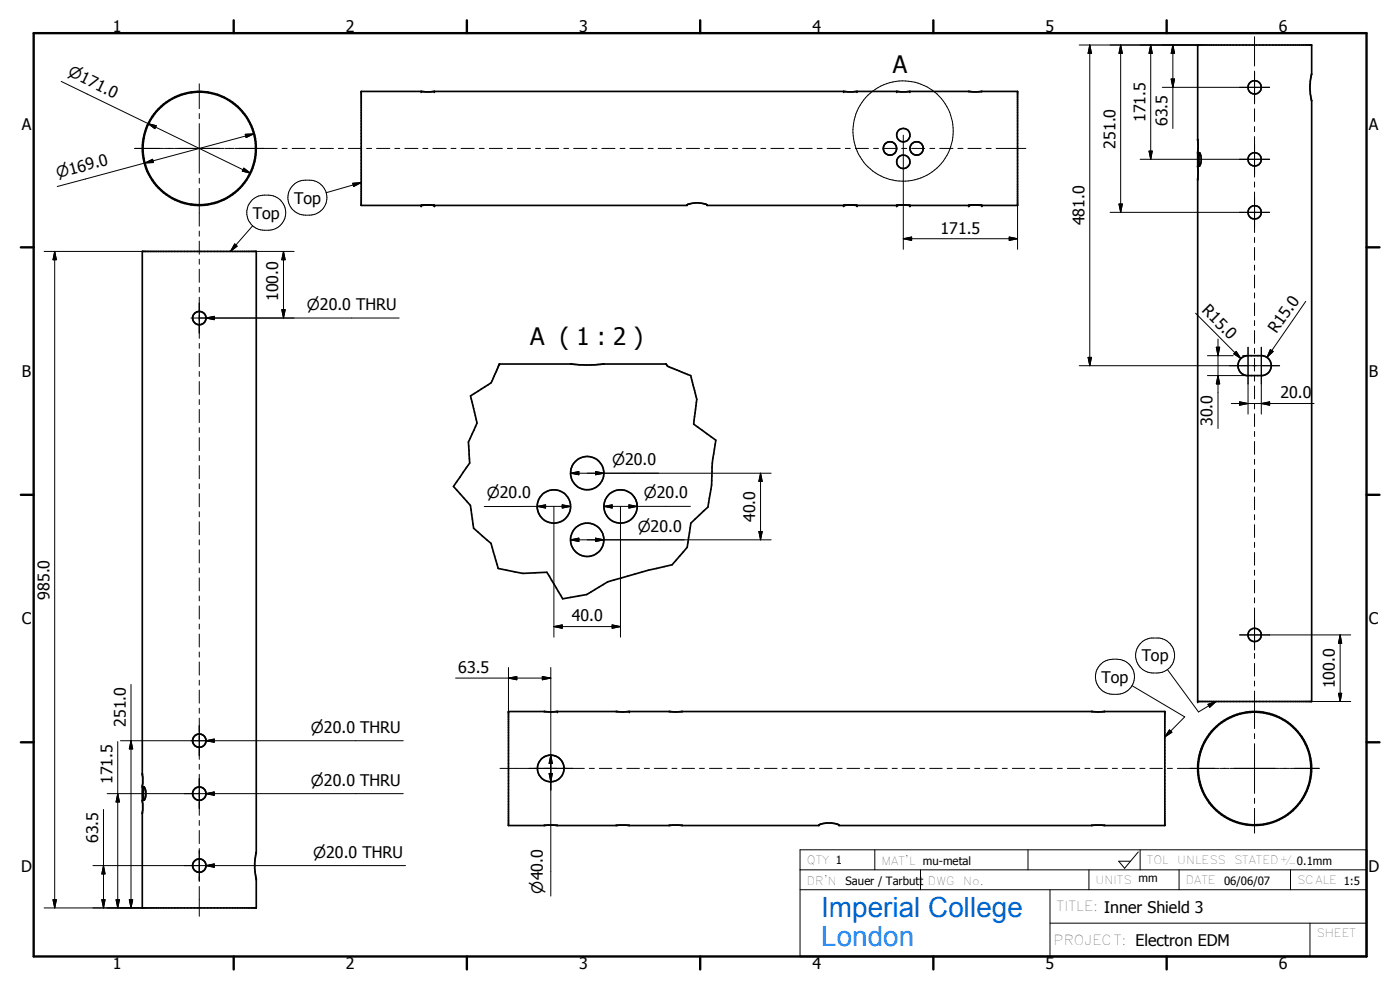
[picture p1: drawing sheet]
<svg xmlns="http://www.w3.org/2000/svg" width="420mm" height="297mm" viewBox="0 0 420 297" stroke-linecap="round" stroke-linejoin="round" font-family="sans-serif">
<g fill="none" stroke="#000" stroke-width=".51">
<path d="M359.4 13.5h34.2v8.7l-.5 3.2 .2 3 .3 1.8v180.3h-34.2zM108.4 27.4h197v34.2h-93.2a1.02 1.02 0 0 0-1.2-.5l-1.4-.2-1.9 .1a1.52 1.52 0 0 0-1.5 .6h-97.8zM359.9 49.7h.1M359.9 45.9h.1M360 45.8l-.3 1.2 .3 2.8M360 45.8l-.2 .1-.2 .9v2.4l.4 .6M360 45.8a4 4 0 0 1 0 4M42.7 75.4h34.2v180.4l-.5 3.2 .2 2.9 .3 1.8v8.7h-34.2zM149.8 109.3l21.7-.1 5.5 .3 4-.3h18.9a2.35 2.35 0 0 0 2 1.3l5.4 2.2 1.8 7.1-.9 7.5 6.6 4.8a58.8 58.8 0 0 0-1.2 13.4l-1.1 6.6-5.2 4.9-1.1 7.2-4.5 5.3-7.1 1.6-8.2 2.3a16.3 16.3 0 0 0-7.9 3.5l-2.4 1.5-7.2 1.3-4.8-8-7.2 .3-7.4-1.4-2.1-7.6-5.3-4.5-.9-6.9-5.1-5.6 4.9-7.1-.4-6.3 2.6-5.7-2-8.1 5.3-3.4a4.3 4.3 0 0 0 1.8-2.5zM372.4 107.6l1.7-.9h4.8a3 3 0 0 1 2.6 3 3 3 0 0 1-2.6 3h-4.8a3 3 0 0 1-2.4-2 3 3 0 0 1 .7-3.1zM152.6 213.5h197v34.2h-97.8l-.6-.5-1.6-.3-2.6 .2-1.1 .3-.1 .3h-93.2zM43.1 236.1a3.2 3.2 0 0 1 0 4l-.3-1.2 .1-2z"/>
<path d="M43.3 236.2l-.3 1.2 .3 2.7M163.3 247.6v.1M167.3 247.6v.1M184.9 247.6v.1M188.9 247.6v.1M200.8 247.6v.1M204.8 247.6v.1M327.6 247.6v.1M331.5 247.6l.1 .1M410.1 255v32h-170"/>
<circle cx="376.5" cy="26.2" r="1.99"/>
<circle cx="59.8" cy="44.5" r="17.1"/>
<circle cx="59.8" cy="44.5" r="16.9"/>
<circle cx="267.1" cy="44.5" r="2.01"/>
<circle cx="271.1" cy="40.5" r="2.01"/>
<circle cx="271.1" cy="48.5" r="2.01"/>
<circle cx="275.1" cy="44.5" r="2"/>
<circle cx="376.5" cy="47.8" r="1.99"/>
<circle cx="376.5" cy="63.7" r="1.99"/>
<circle cx="59.8" cy="95.4" r="1.98"/>
<circle cx="166.2" cy="152" r="5"/>
<circle cx="176.2" cy="142" r="5"/>
<circle cx="186.2" cy="152" r="5"/>
<circle cx="176.2" cy="162" r="5"/>
<circle cx="376.5" cy="190.5" r="1.99"/>
<circle cx="59.8" cy="238.1" r="2"/>
<circle cx="59.8" cy="222.2" r="2.01"/>
<circle cx="165.3" cy="230.6" r="4"/>
<circle cx="376.5" cy="230.6" r="17.1"/>
<circle cx="376.5" cy="230.6" r="16.9"/>
<circle cx="59.8" cy="259.7" r="2.01"/>
</g>
<g fill="#000">
<circle cx="359.4" cy="13.5" r=".25"/>
<circle cx="126.4" cy="27.4" r=".25"/>
<circle cx="130.4" cy="27.4" r=".25"/>
<circle cx="253.2" cy="27.4" r=".25"/>
<circle cx="257.2" cy="27.4" r=".25"/>
<circle cx="269.1" cy="27.4" r=".25"/>
<circle cx="273.1" cy="27.4" r=".25"/>
<circle cx="359.4" cy="41.8" r=".25"/>
<circle cx="359.4" cy="53.8" r=".25"/>
<circle cx="359.4" cy="49.8" r=".25"/>
<circle cx="359.4" cy="45.8" r=".25"/>
<circle cx="126.4" cy="61.6" r=".25"/>
<circle cx="130.4" cy="61.6" r=".25"/>
<circle cx="253.2" cy="61.6" r=".25"/>
<circle cx="257.2" cy="61.6" r=".25"/>
<circle cx="269.1" cy="61.6" r=".25"/>
<circle cx="273.1" cy="61.6" r=".25"/>
<circle cx="290.7" cy="61.6" r=".25"/>
<circle cx="290.8" cy="61.6" r=".25"/>
<circle cx="294.7" cy="61.6" r=".25"/>
<circle cx="149.9" cy="109.2" r=".25"/>
<circle cx="152.6" cy="213.5" r=".25"/>
<circle cx="167.3" cy="213.5" r=".25"/>
<circle cx="188.9" cy="213.5" r=".25"/>
<circle cx="349.6" cy="213.5" r=".25"/>
<circle cx="359.4" cy="210.5" r=".25"/>
<circle cx="76.9" cy="263.7" r=".25"/>
</g>
<g fill="none" stroke="#000" stroke-width=".71">
<path d="M10.1 9.9h400v277.1h-400zM70.1 6.1v3.8M140.1 6.1v3.8M210.1 6.1v3.8M280.1 6.1v3.8M350.1 6.1v3.8M6.3 74.2h3.8M410.1 74.2h3.9M6.3 148.5h3.8M410.1 148.5h3.9M6.3 222.7h3.8M410.1 222.7h3.9"/>
<path d="M70.1 287v3.9M140.1 287v3.9M210.1 287v3.9M280.1 287v3.9M350.1 287v3.9"/>
</g>
<g fill="none" stroke="#000" stroke-width=".3">
<path d="M323.9 13.5h35.5M327.1 13.5l.5 2.5h-1.1zM327.1 13.5v96.2M336.3 13.5l.5 2.5h-1zM336.3 13.5v50.2M345.3 13.5l.5 2.5h-1zM345.3 13.5v34.3M352 13.5l.5 2.5h-1zM352 13.5v25.1M376.5 11v8.8M18.4 24.4l26 12.7M44.4 37.1l2.5 .6-.4 .9z"/>
<path d="M44.4 37.1l30.8 14.9M59.8 25.1v7.5M59.8 34.1v1.5M59.8 37.1v14.9M348.8 26.2h32.2M351.5 23.7h1l-.5 2.5zM376.5 21.3v9.9M376.5 32.6v3.8M376.5 38v1.5M40.4 44.5h8.7M43.5 48.9l2.3-1.1 .2 1zM43.5 48.9l-26.3 7.1"/>
<path d="M49.3 44.5h2.8M52.4 44.5h14.9M59.8 53.5v1.5M59.8 56.5v11.4M67.5 44.5h2.8M70.5 44.5h12.7M73.2 50.5l2 1.5-2.5-.7zM73.6 40.3l2.5-.1-2.2 1.1zM75.8 59.9a6.1 6.1 0 0 1 9.8 2.8 5.5 5.5 0 0 1-6.8 6.3 5.3 5.3 0 0 1-4.5-3.6 5.3 5.3 0 0 1 1.5-5.5zM76.1 40.2l-32.6 8.7M84.7 44.5h1.5M87.7 44.5h3.9"/>
<path d="M87.7 55.8a6.5 6.5 0 0 1 9.4 .4 5.4 5.4 0 0 1 .1 6 5.4 5.4 0 0 1-5.6 2.4 5.3 5.3 0 0 1-4.7-3.2 5.3 5.3 0 0 1 .8-5.6zM93.1 44.5h1.5M96.1 44.5h4M101.5 44.5h1.6M104.6 44.5h3.9M105.9 55l2.5-.2-2.3 1.2zM108.4 54.8l-10.5 3M110 44.5h1.5M113 44.5h4M118.5 44.5h1.5M121.5 44.5h3.9M126.9 44.5h1.5"/>
<path d="M129.9 44.5h4M135.4 44.5h1.5M138.4 44.5h3.9M143.8 44.5h1.5M146.8 44.5h4M152.3 44.5h1.5M155.3 44.5h3.9M160.7 44.5h1.5M163.7 44.5h4M169.2 44.5h1.5M172.2 44.5h3.9M177.6 44.5h1.5"/>
<path d="M180.6 44.5h4M186.1 44.5h1.5M189 44.5h4M194.5 44.5h1.5M197.5 44.5h4M203 44.5h1.5M206 44.5h3.9M211.4 44.5h1.5M214.4 44.5h4M219.9 44.5h1.5M222.9 44.5h4M228.3 44.5h1.5"/>
<path d="M231.3 44.5h4M236.8 44.5h1.5M239.8 44.5h3.9M245.2 44.5h1.6M248.2 44.5h4M253.7 44.5h1.5M256.7 44.5h3.9M262.2 44.5h1.4M265.1 44.5h4M270.6 44.5h1.5M271.1 40.6v3.8M271.1 44.6v30.2"/>
<path d="M273.6 44.5h3.9M279.1 44.5h1.4M282 44.5h4M287.5 44.5h1.5M290.5 44.5h4M295.9 44.5h1.6M298.9 44.5h9M342.2 47.8h38.8M344.8 45.3h1l-.5 2.5zM376.5 41v12.1M376.5 54.6v1.5M376.5 57.6v12.2"/>
<path d="M13.2 75.4h29.5M16.4 75.4l.5 2.5h-1zM16.4 75.4v197M59.8 69.3v1.6M59.8 72.3v4M59.8 77.8v1.5M70.4 73.2l.8 .7-2 1.5zM75.9 67.7l-6.7 7.7M76.9 75.4h11.4M85.1 75.4l.5 2.5h-1zM85.1 75.4v20M271.1 71.6l2.5-.5v1z"/>
<path d="M271.1 71.6h34.3M302.9 71.1l2.5 .5-2.5 .5zM305.4 61.6v13.2M333.2 63.7h47.8M335.8 61.2h1l-.5 2.5zM376.5 71.2v1.6M376.5 74.3v3.8M376.5 79.5v1.6M57.3 95.4h62.5M59.8 80.8v3.9M59.8 86.2v1.5M59.8 89.2v12.3"/>
<path d="M61.8 95.4l2.5-.5v1zM84.6 92.9h1l-.5 2.5zM358.8 94l13.6 13.6M376.5 82.5v3.9M376.5 87.9v1.5M376.5 90.9v3.8M376.5 96.2v1.5M376.5 99.2v3.8M391.9 90.4l-11.7 16.8M59.8 103v1.5M59.8 106v4M59.8 111.5v1.4"/>
<path d="M59.8 114.5v3.9M59.8 119.9v1.5M323.9 109.7h60.1M326.5 107.2h1.1l-.5 2.5zM362.4 112.7h12M362.4 106.7h7.7M365 104.2h1l-.5 2.5zM365.5 112.7l.5 2.5h-1zM365.5 101.7v26.9M370.3 106.2l.7-.7 1.4 2.1zM372.9 106.7h1.5M374.6 104.2v20"/>
<path d="M376.5 104.5v1.5M376.5 107.5v3.8M376.5 112.8v1.5M376.5 115.8v3.9M378.5 104.2v20M381.2 104.9l.9 .6-1.9 1.7zM59.8 122.9v3.9M59.8 128.3v1.5M59.8 131.3v3.9M59.8 136.7v1.5M59.8 139.7v3.9M369.5 121.1h24.9"/>
<path d="M372 120.6l2.6 .5-2.6 .5zM376.5 121.2v1.5M376.5 124.2v3.8M376.5 129.5v1.5M376.5 132.5v3.8M376.5 137.8v1.5M378.5 121.1l2.5-.5v1zM59.8 145.2v1.4M59.8 148.1v4M59.8 153.5v1.6M59.8 156.5v3.9M161.2 151.9l2.5-.4v.9z"/>
<path d="M161.2 151.9h10M161.2 151.9l.3 1.6 .7 1.4M161.2 151.9l-15.9 .1M166.2 151.9v39.3M168.7 151.5l2.5 .4-2.5 .5zM171.2 142l2.5-.5v1zM171.2 142h60.2M178.7 141.5l2.6 .5-2.6 .5zM181.3 151.9l2.4-.4v.9zM181.3 151.9h25.9M186.2 151.9v39.3M188.8 151.5l2.4 .4-2.4 .5z"/>
<path d="M190.3 149l.8 1.9 .1 1M227.7 159.5h1.1l-.5 2.5zM228.3 142l.5 2.4h-1.1zM228.3 142v20M376.5 140.8v3.8M376.5 146.1v1.5M376.5 149.1v3.8M376.5 154.4v1.6M376.5 157.4v3.8M59.8 162v1.5M59.8 165v3.9M59.8 170.4v1.5"/>
<path d="M59.8 173.4v3.9M59.8 178.8v1.5M171.2 162l2.5-.5v1zM171.2 162h60.2M178.7 161.5l2.6 .5-2.6 .5zM376.5 162.7v1.6M376.5 165.8v3.8M376.5 171.1v1.5M376.5 174.1v3.8M376.5 179.4v1.5M59.8 181.8v3.9M59.8 187.2v1.5"/>
<path d="M59.8 190.2v3.9M59.8 195.6v1.5M59.8 198.6v4M166.2 188l2.5-.5v1zM166.2 188h20M183.7 187.5l2.5 .5-2.5 .5zM330.1 199.6a6.4 6.4 0 0 1 9.7 .8 5.4 5.4 0 0 1-.4 5.8 5.4 5.4 0 0 1-5.4 2.1 5.3 5.3 0 0 1-4.8-3.1 5.3 5.3 0 0 1 .9-5.6zM342.6 192.8l.8-.7a7.2 7.2 0 0 1 5.5-.4 5.3 5.3 0 0 1 3.4 6.4 5.3 5.3 0 0 1-6.2 3.8 5.3 5.3 0 0 1-4.9-3.3 5.3 5.3 0 0 1 1.4-5.8zM372 190.5h33.4M376.5 182.4v12.6M376.5 196v1.5M376.5 199.1v3.8"/>
<path d="M402.2 190.5l.5 2.5h-1zM402.2 190.5v20M39.3 205.4v67M59.8 204.1v1.5M59.8 207.1v3.9M59.8 212.5v1.5M59.8 215.5v12.3M136.7 203.5h28.6M152.6 203.5l2.5-.5v1zM152.6 200.3v13.2M162.8 203l2.5 .5-2.5 .5zM165.3 200.3v68.6"/>
<path d="M339.8 205.7l15.7 9.4-5.9 6M350.3 200.9l9.4 12.7 5.2-3.1M351 219l.7 .7-2.1 1.4zM362.5 211.3l2.4-.8-1.9 1.7zM376.5 204.3v1.6M376.5 207.3v11.3M393.6 210.5h11.8M401.7 208h1l-.5 2.5zM32.2 238.1h88.8M35.3 238.1l.5 2.5h-1zM35.3 222.5v49.9M36.1 222.2h84.9"/>
<path d="M39.3 222.2l.5 2.5h-1zM59.8 229.3v1.5M59.8 232.3v12.3M61.8 238.1l2.5-.5v1zM61.8 222.2l2.5-.5v1zM150.1 230.5h25.3M162.4 227.8a4 4 0 0 1 4.3-.9 4 4 0 0 1 2.6 3.6M164.8 232.1h1l-.5 2.5zM165.3 226.6l.5 2.5h-1zM176.9 230.5h1.5M179.9 230.5h3.7M185.1 230.5h1.5"/>
<path d="M188.1 230.5h3.8M193.4 230.5h1.5M196.4 230.5h3.8M201.7 230.5h1.4M204.7 230.5h3.7M209.9 230.5h1.5M212.9 230.5h3.8M218.2 230.5h1.5M221.2 230.5h3.7M226.4 230.5h1.5M229.4 230.5h3.8M234.7 230.5h1.5"/>
<path d="M237.7 230.5h3.8M243 230.5h1.5M245.9 230.5h3.8M251.2 230.5h1.5M254.2 230.5h3.8M259.5 230.5h1.5M262.5 230.5h3.8M267.7 230.5h1.6M270.8 230.5h3.7M276 230.5h1.5M279 230.5h3.8M284.3 230.5h1.5"/>
<path d="M287.3 230.5h3.7M292.5 230.5h1.5M295.6 230.5h3.7M300.8 230.5h1.5M303.8 230.5h3.7M309.1 230.5h1.4M312.1 230.5h3.7M317.3 230.5h1.5M320.3 230.5h3.7M325.6 230.5h1.5M328.6 230.5h3.7M333.8 230.5h1.6"/>
<path d="M336.8 230.5h3.8M342.1 230.5h1.5M345.1 230.5h3.8M350.3 230.5h1.6M353.3 230.5h12.5M366.1 230.5h2.7M369.1 230.5h14.9M376.5 220.1v1.5M376.5 223.1v14.9M376.5 239.5v1.5M384.2 230.5h2.8M387.3 230.5h8.6"/>
<path d="M27.9 259.7h93.8M31.1 259.7l.4 2.5h-.9zM31.1 242.9v29.5M59.8 246.2v1.4M59.8 249.2v3.9M59.8 254.6v9.9M61.8 259.7l2.5-.5v1zM262.5 255v6M308.5 255v6M341.6 255.6l-4.1 4.9-1.8-2.1h3.5M342.2 255v6M376.5 242.5v7.5"/>
<path d="M410.1 255h-170v32M13.2 272.4h29.5M15.9 270h1l-.5 2.4zM30.6 270h.9l-.4 2.4zM34.8 270h1l-.5 2.4zM38.8 270h1l-.5 2.4zM59.8 266v8.9M240.1 261h170M240.1 267h170M276.3 261v6M315.1 277h95M315.1 267v20"/>
<path d="M326.8 261v6M353.9 261v6M387.3 261v6M393.1 277v10"/>
<circle cx="271" cy="39.3" r="15"/>
</g>
<g fill="#000">
<path d="M327.1 13.5l.5 2.5h-1.1zM336.3 13.5l.5 2.5h-1zM345.3 13.5l.5 2.5h-1zM352 13.5l.5 2.5h-1zM44.4 37.1l2.5 .6-.4 .9zM351.5 23.7h1l-.5 2.5zM43.5 48.9l2.3-1.1 .2 1zM73.2 50.5l2 1.5-2.5-.7zM73.6 40.3l2.5-.1-2.2 1.1zM105.9 55l2.5-.2-2.3 1.2zM344.8 45.3h1l-.5 2.5zM16.4 75.4l.5 2.5h-1z"/>
<path d="M70.4 73.2l.8 .7-2 1.5zM85.1 75.4l.5 2.5h-1zM271.1 71.6l2.5-.5v1zM302.9 71.1l2.5 .5-2.5 .5zM335.8 61.2h1l-.5 2.5zM61.8 95.4l2.5-.5v1zM84.6 92.9h1l-.5 2.5zM326.5 107.2h1.1l-.5 2.5zM365 104.2h1l-.5 2.5zM365.5 112.7l.5 2.5h-1zM370.3 106.2l.7-.7 1.4 2.1zM381.2 104.9l.9 .6-1.9 1.7z"/>
<path d="M372 120.6l2.6 .5-2.6 .5zM378.5 121.1l2.5-.5v1zM161.2 151.9l2.5-.4v.9zM168.7 151.5l2.5 .4-2.5 .5zM171.2 142l2.5-.5v1zM178.7 141.5l2.6 .5-2.6 .5zM181.3 151.9l2.4-.4v.9zM188.8 151.5l2.4 .4-2.4 .5zM227.7 159.5h1.1l-.5 2.5zM228.3 142l.5 2.4h-1.1zM171.2 162l2.5-.5v1zM178.7 161.5l2.6 .5-2.6 .5z"/>
<path d="M166.2 188l2.5-.5v1zM183.7 187.5l2.5 .5-2.5 .5zM402.2 190.5l.5 2.5h-1zM152.6 203.5l2.5-.5v1zM162.8 203l2.5 .5-2.5 .5zM351 219l.7 .7-2.1 1.4zM362.5 211.3l2.4-.8-1.9 1.7zM401.7 208h1l-.5 2.5zM39.3 222.2l.5 2.5h-1zM61.8 238.1l2.5-.5v1zM61.8 222.2l2.5-.5v1zM164.8 232.1h1l-.5 2.5z"/>
<path d="M165.3 226.6l.5 2.5h-1zM35.3 238.1l.5 2.5h-1zM61.8 259.7l2.5-.5v1zM15.9 270h1l-.5 2.4zM30.6 270h.9l-.4 2.4zM31.1 259.7l.4 2.5h-.9zM34.8 270h1l-.5 2.4zM38.8 270h1l-.5 2.4z"/>
</g>
<text font-size="8.4" fill="#0065cc" x="246.5" y="275.3">Imperial College</text>
<text font-size="8.4" fill="#007fff" x="246.5" y="283.8">London</text>
<g font-size="7.2">
<text x="268" y="21.9">A</text>
<text x="159.1" y="103.5">A ( 1 : 2 )</text>
</g>
<g font-size="4.8">
<text x="33.9" y="9.6">1</text>
<text x="103.8" y="9.6">2</text>
<text x="173.9" y="9.6">3</text>
<text x="243.8" y="9.6">4</text>
<text x="313.8" y="9.6">5</text>
<text x="383.8" y="9.6">6</text>
<text x="6.5" y="38.9">A</text>
<text x="343.7" y="36.7" transform="rotate(-90 343.7 36.7)">171.5</text>
<text x="350.4" y="37.8" transform="rotate(-90 350.4 37.8)">63.5</text>
<text x="410.8" y="38.9">A</text>
<text x="334.8" y="44.6" transform="rotate(-90 334.8 44.6)">251.0</text>
<text x="75.9" y="65.6">Top</text>
<text x="88.3" y="61.1">Top</text>
<text x="282.3" y="70.1">171.5</text>
<text x="325.4" y="67.6" transform="rotate(-90 325.4 67.6)">481.0</text>
<text x="83.5" y="90.4" transform="rotate(-90 83.5 90.4)">100.0</text>
<text x="360.5" y="93.4" transform="rotate(45 360.5 93.4)">R15.0</text>
<text x="383.1" y="100.3" transform="rotate(-55 383.1 100.3)">R15.0</text>
<text x="6.6" y="113.1">B</text>
<text x="410.8" y="113.1">B</text>
<text x="384.3" y="119.5">20.0</text>
<text x="363.9" y="127.8" transform="rotate(-90 363.9 127.8)">30.0</text>
<text x="226.6" y="156.6" transform="rotate(-90 226.6 156.6)">40.0</text>
<text x="14.8" y="179.9" transform="rotate(-90 14.8 179.9)">985.0</text>
<text x="6.5" y="187.4">C</text>
<text x="171.6" y="186.4">40.0</text>
<text x="410.8" y="187.4">C</text>
<text x="137.5" y="201.9">63.5</text>
<text x="342.6" y="198.4">Top</text>
<text x="330.6" y="204.9">Top</text>
<text x="400.6" y="206.5" transform="rotate(-90 400.6 206.5)">100.0</text>
<text x="37.8" y="218.1" transform="rotate(-90 37.8 218.1)">251.0</text>
<text x="33.8" y="235.2" transform="rotate(-90 33.8 235.2)">171.5</text>
<text x="29.5" y="253" transform="rotate(-90 29.5 253)">63.5</text>
<text x="6.4" y="261.6">D</text>
<text x="410.7" y="261.6">D</text>
<text x="331.4" y="274">Inner Shield 3</text>
<text x="340.7" y="283.8">Electron EDM</text>
<text x="33.9" y="290.9">1</text>
<text x="103.8" y="290.9">2</text>
<text x="173.9" y="290.9">3</text>
<text x="243.8" y="290.9">4</text>
<text x="313.8" y="290.9">5</text>
<text x="383.8" y="290.9">6</text>
</g>
<g font-size="4.6">
<text x="20.1" y="22.6" transform="rotate(26 20.1 22.6)">n171.0</text>
<text x="17.3" y="53.5" transform="rotate(-15 17.3 53.5)">n169.0</text>
<text x="92.1" y="93">n20.0 THRU</text>
<text x="183.7" y="139.6">n20.0</text>
<text x="146.1" y="149.6">n20.0</text>
<text x="193.2" y="149.6">n20.0</text>
<text x="191.4" y="159.6">n20.0</text>
<text x="93.3" y="219.8">n20.0 THRU</text>
<text x="93.3" y="235.8">n20.0 THRU</text>
<text x="94" y="257.3">n20.0 THRU</text>
<text x="162.9" y="268.1" transform="rotate(-90 162.9 268.1)">n40.0</text>
</g>
<g font-size="4.1">
<text x="317.1" y="273.5">TITLE:</text>
<text x="316.2" y="283.5">PROJECT:</text>
</g>
<g font-size="3.4">
<text x="242.1" y="259.1">QTY 1</text>
<text x="264.5" y="259.5">MAT'L mu-metal</text>
<text x="344.2" y="259.2">TOL</text>
<text x="353.3" y="259.2">UNLESS</text>
<text x="370.4" y="259.2">STATED</text>
<text x="389.2" y="259.6">0.1mm</text>
<text x="242.1" y="265.5">DR'N</text>
<text x="253.7" y="265.7">Sauer / Tarbutt</text>
<text x="278.5" y="265.5">DWG</text>
<text x="289.1" y="265.5">No.</text>
<text x="328.8" y="265.2">UNITS mm</text>
<text x="355.8" y="265.2">DATE</text>
<text x="367.4" y="265.4">06/06/07</text>
<text x="389.3" y="265.2">SCALE 1:5</text>
<text x="395.1" y="281.2">SHEET</text>
</g>
<g font-size="2.7">
<text x="384.1" y="258.5">+/</text>
<text x="386.6" y="260">-</text>
</g>
</svg>
